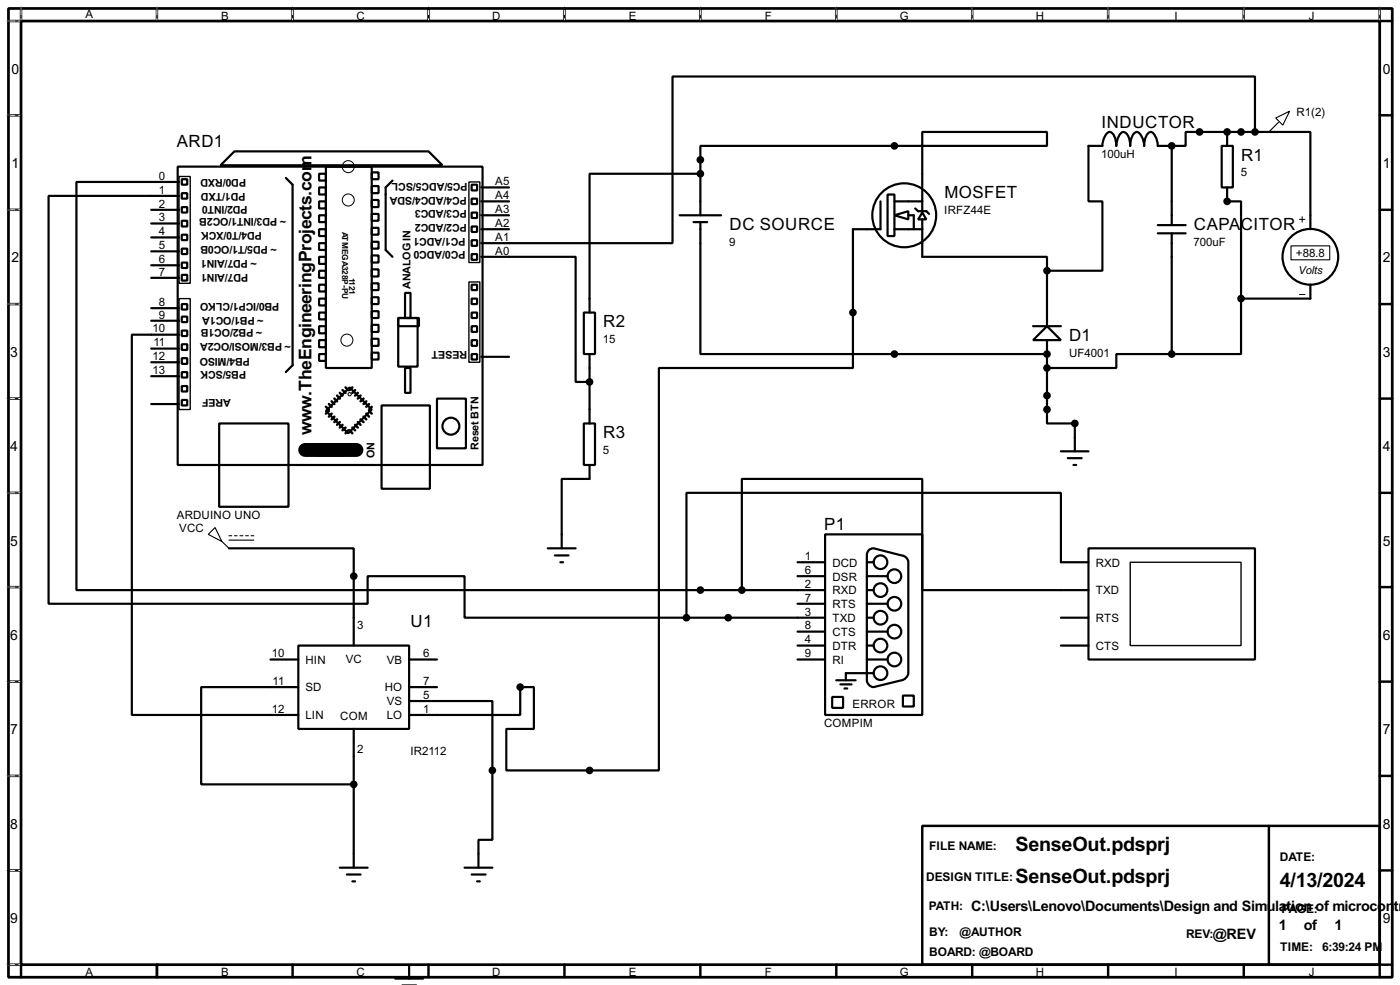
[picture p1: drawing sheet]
<svg xmlns="http://www.w3.org/2000/svg" width="256mm" height="180mm" viewBox="0 0 256 180" stroke-linecap="round" stroke-linejoin="round" font-family="sans-serif">
<path d="M1.6 1.6h253.5v177.3h-253.5zM3.9 3.9h248.9v172.7h-248.9z" fill="none" stroke="#000" stroke-width=".5"/>
<g fill="none" stroke="#000" stroke-width=".45">
<path d="M3.9 1.6v2.3h-2.3M28.8 1.6v2.3M53.6 1.6v2.3M78.5 1.6v2.3M103.4 1.6v2.3M128.3 1.6v2.3M153.2 1.6v2.3M178.1 1.6v2.3M203 1.6v2.3M227.9 1.6v2.3M252.8 1.6v2.3h2.3M1.6 21.1h2.3"/>
<path d="M1.6 38.4h2.3M252.8 21.1h2.3M252.8 38.4h2.3M1.6 55.7h2.3M252.8 55.7h2.3M1.6 73h2.3M59.7 74.5l.6 .5M60.3 74l.5 .5M60.3 75.2l-.6 .5M60.8 73.5l.5 .5M60.8 75.7l-.5 .6M61.3 73l.5 .5"/>
<path d="M61.3 76.3l-.5 .5M61.8 72.4l.5 .6M61.8 76.8l-.5 .5M62.3 71.9l.5 .5M62.3 77.3l-.5 .5M62.8 71.4l.5 .5M62.8 77.8l-.5 .5M63.3 70.9l.5 .5M63.3 78.3l-.5 .5M63.8 78.8l-.5 .5M64.1 78.8l.5 .5M64.6 78.3l.5 .5"/>
<path d="M64.6 70.9l-.5 .5M65.1 77.8l.5 .5M65.1 71.4l-.5 .5M65.6 77.3l.5 .5M65.6 71.9l-.5 .5M66.1 76.8l.5 .5M66.1 72.4l-.5 .6M66.6 76.3l.5 .5M66.6 73l-.5 .5M67.1 75.7l.5 .6M67.1 73.5l-.5 .5M67.6 75.2l.5 .5"/>
<path d="M67.6 74l-.5 .5M68.1 74.5l-.5 .5M252.8 73h2.3M1.6 90.2h2.3M252.8 90.2h2.3M1.6 107.5h2.3M252.8 107.5h2.3M1.6 124.8h2.3M252.8 124.8h2.3M1.6 142h2.3M1.6 159.3h2.3M169 151.2h83.8v25.4h-83.8z"/>
<path d="M232.5 151.2v25.4M252.8 142h2.3M252.8 159.3h2.3M1.6 176.6h2.3v2.3M28.8 176.6v2.3M53.6 176.6v2.3M78.5 176.6v2.3M103.4 176.6v2.3M128.3 176.6v2.3M153.2 176.6v2.3M178.1 176.6v2.3M203 176.6v2.3"/>
<path d="M227.9 176.6v2.3M255.1 176.6h-2.3v2.3"/>
</g>
<g fill="none" stroke="#fff" stroke-width=".18">
<path d="M1.3 3.9h2.3M3.9 1.3v2.3M28.8 1.3v2.3M53.6 1.3v2.3M78.5 1.3v2.3M103.4 1.3v2.3M128.3 1.3v2.3M153.2 1.3v2.3M178.1 1.3v2.3M203 1.3v2.3M227.9 1.3v2.3M252.8 1.3v2.3"/>
<path d="M1.3 21.1h2.3M1.3 38.4h2.3M1.3 55.7h2.3M1.3 73h2.3M1.3 90.2h2.3M1.3 107.5h2.3M1.3 124.8h2.3M1.3 142h2.3M1.3 159.3h2.3M1.3 176.6h2.3"/>
</g>
<g fill="none" stroke="#000" stroke-width=".18" stroke-dasharray=".5 1">
<path d="M1.3 3.9h2.3M3.9 1.3v2.3M28.8 1.3v2.3M53.6 1.3v2.3M78.5 1.3v2.3M103.4 1.3v2.3M128.3 1.3v2.3M153.2 1.3v2.3M178.1 1.3v2.3M203 1.3v2.3M227.9 1.3v2.3M252.8 1.3v2.3"/>
<path d="M1.3 21.1h2.3M1.3 38.4h2.3M1.3 55.7h2.3M1.3 73h2.3M1.3 90.2h2.3M1.3 107.5h2.3M1.3 124.8h2.3M1.3 142h2.3M1.3 159.3h2.3M1.3 176.6h2.3"/>
</g>
<g fill="none" stroke="#000" stroke-width=".4">
<path d="M27.7 38.4h5.1M32.6 30.5h55.8v54.6h-55.8zM32.8 33.3h-18.8v74.7h137.2M32.8 35.9h-23.9v74.6h58.5v-5h17.7v7.6h40.7M33.3 37.9h1v1h-1zM33.3 35.4h1v1h-1zM33.3 32.8h1v1h-1zM40.4 30.3l2.6-2.6h35.5l2.6 2.6zM52.4 32.6l1.2 1.2v33.1l-1.2 1.2M58.5 39.4h1.2v1.3h-1.2zM58.5 36.9h1.2v1.3h-1.2zM58.5 34.3h1.2v1.3h-1.2z"/>
<path d="M58.5 31.8h1.2v1.3h-1.2zM59.7 30.5h8.4v36.9h-8.4zM68.1 39.2h1.3v1.2h-1.3zM68.1 36.6h1.3v1.3h-1.3zM68.1 34.1h1.3v1.3h-1.3zM68.1 31.6h1.3v1.2h-1.3zM71.9 33.1l-1.2 1.2v11.5l1.2 1.2M86.4 38.9h1v1h-1zM86.4 36.4h1v1h-1zM86.4 33.8h1v1.1h-1zM88.2 39.4h5.1M88.2 36.9h5.1"/>
<path d="M88.2 34.3h5.1M124.5 39.4h7.6M128.3 31.8h-20.3v25.4M161.3 36.9v5.1h-5v25.4h-35.6v73.6h-27.9v-7.6h5v-7.6h-2.5v5.1h-20.3M162.6 35.6h1.3v7.6h-1.3zM163.9 39.4l2.5-.7v1.5zM163.9 36.9h5.1M166.4 39.4h1v2.6M167.7 38.2l.5 .5h1.5l.5 .5M169 38.9l.7 1.3h-1.5zM169 34.3v-10.1h22.8v2.5h-63.5v12.7M169 34.6v4.1"/>
<path d="M214.7 26.7h2.5v-2.5h22.9v17.8M214.7 26.7h-2.6a2.75 2.75 0 0 0-1.2-2.5 1.5 1.5 0 0 0-1.1 1.3l-.2 1.2a2.76 2.76 0 0 0-1.3-2.5 1.5 1.5 0 0 0-1.1 1.3l-.1 1.2a3.2 3.2 0 0 0-1-2.4l-.3-.1a2.75 2.75 0 0 0-1.3 2.5 3.3 3.3 0 0 0-.9-2.4 .9 .9 0 0 0-1.2 .7l-.4 1.1v.6h-2.6v10.2h2.6v12.7h-10.2M214.7 26.7v14.5M223.8 26.7h2.1v7.6h-2.1zM224.8 34.3v2.6h2.6v17.8M224.8 24.2v2.5M229.9 24.2v-10.2h-106.7v30.5h-35M27.7 40.9h5.1M27.7 43.5h5.1M27.7 46h5.1M27.7 48.6h5.1M27.7 50.9h5.1"/>
<path d="M27.7 56.4h5.1M27.7 58.7h5.1M33.3 58h1v1h-1zM33.3 55.7h1v1h-1zM33.3 50.3h1v1.1h-1zM33.3 48.1h1v1h-1zM33.3 45.5h1v1h-1zM33.3 43h1v1h-1zM33.3 40.4h1v1.1h-1zM58.5 59.7h1.2v1.3h-1.2zM58.5 57.2h1.2v1.3h-1.2zM58.5 54.7h1.2v1.2h-1.2z"/>
<path d="M58.5 52.1h1.2v1.3h-1.2zM58.5 49.6h1.2v1.3h-1.2zM58.5 47h1.2v1.3h-1.2zM58.5 44.5h1.2v1.3h-1.2zM58.5 42h1.2v1.2h-1.2zM68.1 59.5h1.3v1.3h-1.3zM68.1 57h1.3v1.2h-1.3zM68.1 54.4h1.3v1.3h-1.3zM68.1 51.9h1.3v1.2h-1.3zM68.1 49.3h1.3v1.3h-1.3zM68.1 46.8h1.3v1.3h-1.3zM68.1 44.3h1.3v1.2h-1.3z"/>
<path d="M68.1 41.7h1.3v1.3h-1.3zM73 58.2h3.5v8.9h-3.5zM73 58.2h3.8v1.5h-3.8zM74.2 53.6h1v4.6h-1zM86.4 57.2h1v1h-1zM86.4 52.1h1v1h-1zM86.4 54.7h1v1h-1zM86.4 59.7h1v1.1h-1zM86.4 46.5h1v1.1h-1zM86.4 44h1v1h-1zM86.4 41.5h1v1h-1zM88.2 47h17.3v22.9h2.5"/>
<path d="M88.2 42h5.1M107 57.2h2v7.6h-2zM127.1 40.7h2.5M128.3 40.7v24.1h63.5M163.9 42h5.1M169 40.2v6.8h22.8v2.6M189.3 59.7h5.1M191.8 49.6v10.1M212.1 41.2h5.1M212.1 42.7h5.1M214.7 42.7v22.1M227.4 54.7v10.1h-12.7"/>
<path d="M240.1 52.1v2.6h-12.7M27.7 63.8h5.1M27.7 66.3h5.1M27.7 68.9h5.1M27.7 74h5.1M32.8 61.3h-8.6v69.6h30.5M33.3 73.2h1v1h-1zM33.3 68.1h1v1h-1zM33.3 65.6h1v1h-1zM33.3 63h1v1.1h-1zM33.3 60.5h1v1h-1zM33.3 70.7h1v1h-1z"/>
<path d="M40.2 77.5h12.7v15.3h-12.7zM58.5 64.8h1.2v1.3h-1.2zM58.5 62.3h1.2v1.3h-1.2zM59.7 75.2l4.4-4.3 4 4.1-4.3 4.3zM68.1 64.6h1.3v1.2h-1.3zM68.1 62h1.3v1.3h-1.3zM69.9 74.2h8.9v15.3h-8.9zM74.2 67.4h1v4.5h-1zM80.1 73h5.3v9.1h-5.3zM86.4 62.3h1v1h-1zM86.4 64.8h1v1h-1zM88.2 65.3h5.1"/>
<path d="M107 77.5h2v7.6h-2zM108 64.8v12.7M189.3 62.3l2.5-2.6 2.6 2.6zM191.8 62.3v15.2h5.1v5.1M214.7 64.8h-10.2v2.6h-12.7M58.2 81.3h4.6v2.1h-4.6zM108 85.1v2.6h-5.1v12.7M151.2 97.8h17.8v33.1h-17.8zM194.4 82.6h5M195.6 83.9h2.6M196.7 85.1h.5M42 100.4h22.8v17.8"/>
<path d="M54.7 118.2h20.3v15.2h-20.3zM100.4 100.4h5.1M101.7 101.7h2.5M102.7 102.9h.5M125.8 113.1h25.4M135.9 108v-20.3h33.1v20.3h30.4M146.1 102.9h5.1M146.1 105.5h5.1M146.1 110.5h5.1M146.1 115.6h5.1M146.1 118.2h5.1M158.8 113.1h1.3"/>
<path d="M158.8 108h1.3M158.8 102.9h1.3M158.8 105.5h3.8M158.8 110.5h3.8M158.8 115.6h3.8M158.8 118.2h1.3M159.3 100.6l.8-.2 5.1 1.3a1.35 1.35 0 0 1 1.2 1.2v20.3a1.59 1.59 0 0 1-1.2 1.3l-5.1 1.3a1.33 1.33 0 0 1-1.3-1.3v-22.8l.1-.5zM194.4 113.1h5M194.4 118.2h5M199.4 100.4h30.5v20.3h-30.5zM199.4 102.9h-5v-12.7h-68.6v22.9M49.6 120.7h5.1"/>
<path d="M54.7 125.8h-17.8v17.8h27.9M64.8 133.4v25.4M75 128.3h15.2v25.4h-2.5v5.1M75 120.7h5.1M75 125.8h5.1M146.1 120.7h5.1M152.5 127.6h2v2h-2zM153.2 124.5h3.6M154 125.3h2M154.7 126h.5M158.8 120.7h3.8M160.1 123.2h-5.1v1.3"/>
<path d="M165.4 127.3h2v2h-2zM62.3 158.8h5.1M85.1 158.8h5.1M63.6 160.1h2.5M64.6 161.3h.5M72.4 179.1h5.1M75 176.6v2.5M86.4 160.1h2.6M87.4 161.3h.5"/>
<circle cx="165.6" cy="39.4" r="5.9"/>
<circle cx="240" cy="47" r="5.1"/>
<circle cx="82.6" cy="78" r="1.55"/>
<circle cx="161.3" cy="118.2" r="1.25"/>
<circle cx="161.3" cy="102.9" r="1.25"/>
<circle cx="161.3" cy="108" r="1.25"/>
<circle cx="161.3" cy="113.1" r="1.25"/>
<circle cx="163.8" cy="110.5" r="1.25"/>
<circle cx="163.8" cy="115.6" r="1.25"/>
<circle cx="163.8" cy="105.5" r="1.25"/>
<circle cx="161.3" cy="123.2" r="1.25"/>
<circle cx="163.8" cy="120.7" r="1.25"/>
</g>
<g fill="#000">
<circle cx="214.7" cy="26.7" r=".2"/>
<circle cx="224.8" cy="36.9" r=".2"/>
<circle cx="224.8" cy="24.2" r=".2"/>
<circle cx="191.8" cy="64.8" r=".2"/>
</g>
<g fill="#000" stroke="#000" stroke-width=".4">
<circle cx="128.3" cy="31.8" r=".5"/>
<circle cx="128.3" cy="29.3" r=".5"/>
<circle cx="163.8" cy="26.7" r=".5"/>
<circle cx="214.6" cy="26.7" r=".5"/>
<circle cx="219.7" cy="24.2" r=".5"/>
<circle cx="224.8" cy="24.2" r=".5"/>
<circle cx="224.8" cy="36.9" r=".5"/>
<circle cx="227.3" cy="24.2" r=".5"/>
<circle cx="229.9" cy="24.2" r=".5"/>
<circle cx="156.2" cy="57.2" r=".5"/>
<circle cx="191.8" cy="49.6" r=".5"/>
<circle cx="227.3" cy="54.7" r=".5"/>
<circle cx="108" cy="69.9" r=".5"/>
<circle cx="163.8" cy="64.8" r=".5"/>
<circle cx="191.8" cy="72.4" r=".5"/>
<circle cx="191.8" cy="64.8" r=".5"/>
<circle cx="191.8" cy="67.4" r=".5"/>
<circle cx="191.8" cy="75" r=".5"/>
<circle cx="196.9" cy="77.5" r=".5"/>
<circle cx="214.6" cy="64.8" r=".5"/>
<circle cx="64.8" cy="105.5" r=".5"/>
<circle cx="125.7" cy="113.1" r=".5"/>
<circle cx="128.3" cy="108" r=".5"/>
<circle cx="133.4" cy="113.1" r=".5"/>
<circle cx="135.9" cy="108" r=".5"/>
<circle cx="95.3" cy="125.8" r=".5"/>
<circle cx="64.8" cy="143.6" r=".5"/>
<circle cx="90.2" cy="141" r=".5"/>
<circle cx="108" cy="141" r=".5"/>
</g>
<g fill="none" stroke="#000" stroke-width=".18">
<path d="M238.6 39.7v1M238.1 40.2h1M238.1 53.9h1"/>
<circle cx="63.8" cy="36.6" r="1.1"/>
<circle cx="63.8" cy="30.5" r="1.1"/>
<circle cx="63.5" cy="62.3" r="1.1"/>
<circle cx="64" cy="72.2" r=".3"/>
</g>
<path d="M233.7 21.6l2.6-1.2-1.3 2.5zM234.2 22.4l-1.7 1.8M236.5 45h7.1v2.6h-7.1zM38.2 97.8l1.2-1.2 1.3 2.5zM40.7 99.1l1.3 1.3M42 98.1h.5M42 98.9h4.5M43 98.1h.5M44 98.1h.5M45 98.1h.5M46 98.1h.5" fill="none" stroke="#000" stroke-width=".2"/>
<path d="M55.9 82.4h9.4" fill="none" stroke="#000" stroke-width="2.6"/>
<path d="M32.8 32.3h2.1v19.6h-2.1zM85.9 33.3h2v14.8h-2zM32.8 54.7h2.1v20.3h-2.1zM85.9 51.6h2v14.7h-2zM207.1 102.9h20.3v15.3h-20.3z" fill="none" stroke="#000" stroke-width=".25"/>
<g font-size="4.1">
<text x="186" y="155.8">SenseOut.pdsprj</text>
<text x="186" y="161.7">SenseOut.pdsprj</text>
<text x="234.5" y="162.4">4/13/2024</text>
</g>
<g font-size="3.6">
<text x="57.1" y="72.5" transform="rotate(-90 57.1 72.5)">.TheEngineeringProjects.com</text>
<text x="57.1" y="79.7" transform="rotate(-90 57.1 79.7)">w</text>
</g>
<g font-size="3.5">
<text x="201.8" y="23.3">INDUCTOR</text>
<text x="32.4" y="26.9">ARD1</text>
<text x="227.4" y="29.4">R1</text>
<text x="173" y="36.3">MOSFET</text>
<text x="133.7" y="42.1">DC SOURCE</text>
<text x="218.7" y="42.1">CAPACITOR</text>
<text x="110.5" y="59.9">R2</text>
<text x="195.9" y="62.4">D1</text>
<text x="110.5" y="80.2">R3</text>
<text x="151" y="97">P1</text>
<text x="75.2" y="114.8">U1</text>
</g>
<g font-size="3">
<text x="177.9" y="166.7">C:\Users\Lenovo\Documents\Design and Simulation of microcon</text>
<text x="255.4" y="166.7">tr</text>
<text x="222.2" y="171.8">@REV</text>
<text x="234.3" y="170.3">1</text>
<text x="238.9" y="170.3">of</text>
<text x="244.5" y="170.3">1</text>
</g>
<g font-size="2.9">
<text x="2.1" y="13.5">0</text>
<text x="253.4" y="13.5">0</text>
<text x="2.1" y="30.7">1</text>
<text x="253.4" y="30.7">1</text>
<text x="2.1" y="48">2</text>
<text x="253.4" y="48">2</text>
<text x="1.9" y="65.3">3</text>
<text x="253.4" y="65.3">3</text>
<text x="1.9" y="82.5">4</text>
<text x="253.4" y="82.5">4</text>
<text x="1.9" y="99.9">5</text>
<text x="253.4" y="99.9">5</text>
<text x="1.9" y="117.1">6</text>
<text x="253.4" y="117.1">6</text>
<text x="1.9" y="134.4">7</text>
<text x="253.4" y="134.4">7</text>
<text x="1.9" y="151.7">8</text>
<text x="253.4" y="151.7">8</text>
<text x="1.9" y="168.9">9</text>
<text x="253.4" y="168.9">9</text>
</g>
<g font-size="2.5">
<text x="170.2" y="155.6">FILE NAME:</text>
<text x="169.7" y="161.2">DESIGN TITLE:</text>
<text x="234.5" y="157.7">DATE:</text>
<text x="170.1" y="166.5">PATH:</text>
<text x="234.8" y="167.1">PAGE:</text>
<text x="170.2" y="171.4">BY:</text>
<text x="175.8" y="171.4">@AUTHOR</text>
<text x="217.3" y="171.6">REV:</text>
<text x="170.2" y="175">BOARD: @BOARD</text>
<text x="234.5" y="174.1">TIME: 6:39:24 PM</text>
</g>
<g font-size="2.4">
<text x="15.6" y="3.4">A</text>
<text x="40.5" y="3.6">B</text>
<text x="65.3" y="3.6">C</text>
<text x="90.2" y="3.6">D</text>
<text x="115.2" y="3.6">E</text>
<text x="140.1" y="3.6">F</text>
<text x="164.8" y="3.6">G</text>
<text x="189.8" y="3.6">H</text>
<text x="215.1" y="3.6">I</text>
<text x="239.8" y="3.6">J</text>
<text x="237.5" y="21.2">R1(2)</text>
<text x="201.8" y="28.9">100uH</text>
<text x="29.1" y="32.9">0</text>
<text x="29.1" y="35.5">1</text>
<text x="90.7" y="33.9">A5</text>
<text x="227.3" y="32.3">5</text>
<text x="29.1" y="38">2</text>
<text x="29.1" y="40.5">3</text>
<text x="90.7" y="36.5">A4</text>
<text x="90.7" y="39">A3</text>
<text x="90.7" y="41.6">A2</text>
<text x="173" y="39.2">IRFZ44E</text>
<text x="29.1" y="43">4</text>
<text x="29.1" y="45.6">5</text>
<text x="90.7" y="44.1">A1</text>
<text x="90.7" y="46.6">A0</text>
<text x="133.6" y="45">9</text>
<text x="218.7" y="45">700uF</text>
<text x="237.4" y="47.1">+88.8</text>
<text x="29.1" y="48.2">6</text>
<text x="29.1" y="50.4">7</text>
<text x="29.1" y="56">8</text>
<text x="29.1" y="58.3">9</text>
<text x="28" y="60.9">10</text>
<text x="28" y="65.9">12</text>
<text x="28.1" y="63.4">11</text>
<text x="110.5" y="62.8">15</text>
<text x="195.8" y="65.4">UF4001</text>
<text x="28" y="68.4">13</text>
<text x="110.5" y="83.1">5</text>
<text x="32.4" y="95">ARDUINO UNO</text>
<text x="32.8" y="97.4">VCC</text>
<text x="147.5" y="107.6">2</text>
<text x="147.5" y="105.1">6</text>
<text x="147.5" y="102.5">1</text>
<text x="152.5" y="106.3">DSR</text>
<text x="152.5" y="103.7">DCD</text>
<text x="200.7" y="103.7">RXD</text>
<text x="147.5" y="112.7">3</text>
<text x="147.5" y="110.1">7</text>
<text x="152.5" y="113.9">TXD</text>
<text x="152.5" y="108.8">RXD</text>
<text x="152.5" y="111.3">RTS</text>
<text x="200.7" y="113.9">RTS</text>
<text x="200.7" y="108.8">TXD</text>
<text x="65.5" y="115.2">3</text>
<text x="147.5" y="115.2">8</text>
<text x="147.5" y="117.8">4</text>
<text x="152.5" y="116.4">CTS</text>
<text x="152.5" y="119">DTR</text>
<text x="200.7" y="119">CTS</text>
<text x="49.8" y="120.3">10</text>
<text x="50" y="125.4">11</text>
<text x="55.9" y="121.5">HIN</text>
<text x="63.3" y="121.4">VC</text>
<text x="70.8" y="121.5">VB</text>
<text x="77.5" y="120.3">6</text>
<text x="77.5" y="125.4">7</text>
<text x="147.5" y="120.3">9</text>
<text x="152.5" y="121.5">RI</text>
<text x="49.8" y="130.5">12</text>
<text x="55.9" y="131.7">LIN</text>
<text x="55.9" y="126.6">SD</text>
<text x="62.3" y="131.7">COM</text>
<text x="70.5" y="126.6">HO</text>
<text x="70.8" y="129.1">VS</text>
<text x="70.8" y="131.7">LO</text>
<text x="77.5" y="127.9">5</text>
<text x="77.5" y="130.5">1</text>
<text x="156.2" y="129.6">ERROR</text>
<text x="65.5" y="137.9">2</text>
<text x="151" y="133.1">COMPIM</text>
<text x="75.2" y="138.1">IR2112</text>
<text x="15.6" y="178.7">A</text>
<text x="40.5" y="178.7">B</text>
<text x="65.3" y="178.7">C</text>
<text x="90.2" y="178.7">D</text>
<text x="115.2" y="178.7">E</text>
<text x="140.1" y="178.7">F</text>
<text x="164.8" y="178.7">G</text>
<text x="189.8" y="178.7">H</text>
<text x="215.1" y="178.7">I</text>
<text x="239.8" y="178.7">J</text>
</g>
<text font-size="2.3" x="237.9" y="50.1">Volts</text>
<g font-size="2.2">
<text x="45" y="35.3" transform="rotate(-180 45 35.3)">PD1/TXD</text>
<text x="45.1" y="32.8" transform="rotate(-180 45.1 32.8)">PD0/RXD</text>
<text x="85.7" y="33.5" transform="rotate(-180 85.7 33.5)">PC5/ADC5/SCL</text>
<text x="45.4" y="37.7" transform="rotate(-180 45.4 37.7)">PD2/INT0</text>
<text x="52.4" y="39.9" transform="rotate(-180 52.4 39.9)">~ PD3/INT1/OC2B</text>
<text x="85.5" y="36.1" transform="rotate(-180 85.5 36.1)">PC4/ADC4/SDA</text>
<text x="85.5" y="38.4" transform="rotate(-180 85.5 38.4)">PC3/ADC3</text>
<text x="85.5" y="40.9" transform="rotate(-180 85.5 40.9)">PC2/ADC2</text>
<text x="47.1" y="47.6" transform="rotate(-180 47.1 47.6)">~ PD7/AIN1</text>
<text x="48" y="42.5" transform="rotate(-180 48 42.5)">PD4/T0/XCK</text>
<text x="50.7" y="45" transform="rotate(-180 50.7 45)">~ PD5/T1/OC0B</text>
<text x="85.3" y="43.5" transform="rotate(-180 85.3 43.5)">PC1/ADC1</text>
<text x="85.3" y="46" transform="rotate(-180 85.3 46)">PC0/ADC0</text>
<text x="45.5" y="50.1" transform="rotate(-180 45.5 50.1)">PD7/AIN1</text>
<text x="75.2" y="52.9" transform="rotate(-90 75.2 52.9)">ANALOG IN</text>
<text x="48.3" y="58" transform="rotate(-180 48.3 58)">~ PB1/OC1A</text>
<text x="51.2" y="55.4" transform="rotate(-180 51.2 55.4)">PB0/ICP1/CLKO</text>
<text x="45.8" y="65.6" transform="rotate(-180 45.8 65.6)">PB4/MISO</text>
<text x="48.1" y="60.3" transform="rotate(-180 48.1 60.3)">~ PB2/OC1B</text>
<text x="53.3" y="62.8" transform="rotate(-180 53.3 62.8)">~ PB3/MOSI/OC2A</text>
<text x="85.6" y="64.3" transform="rotate(-180 85.6 64.3)">RESET</text>
<text x="45.1" y="67.9" transform="rotate(-180 45.1 67.9)">PB5/SCK</text>
<text x="42.3" y="73" transform="rotate(-180 42.3 73)">AREF</text>
<text x="68.6" y="83.8" transform="rotate(-90 68.6 83.8)">ON</text>
<text x="87.7" y="82.3" transform="rotate(-90 87.7 82.3)">Reset BTN</text>
</g>
<g font-size="1.7">
<text x="62.7" y="42.4" transform="rotate(90 62.7 42.4)">ATMEGA328P-PU</text>
<text x="64" y="50.8" transform="rotate(90 64 50.8)">1121</text>
</g>
</svg>
